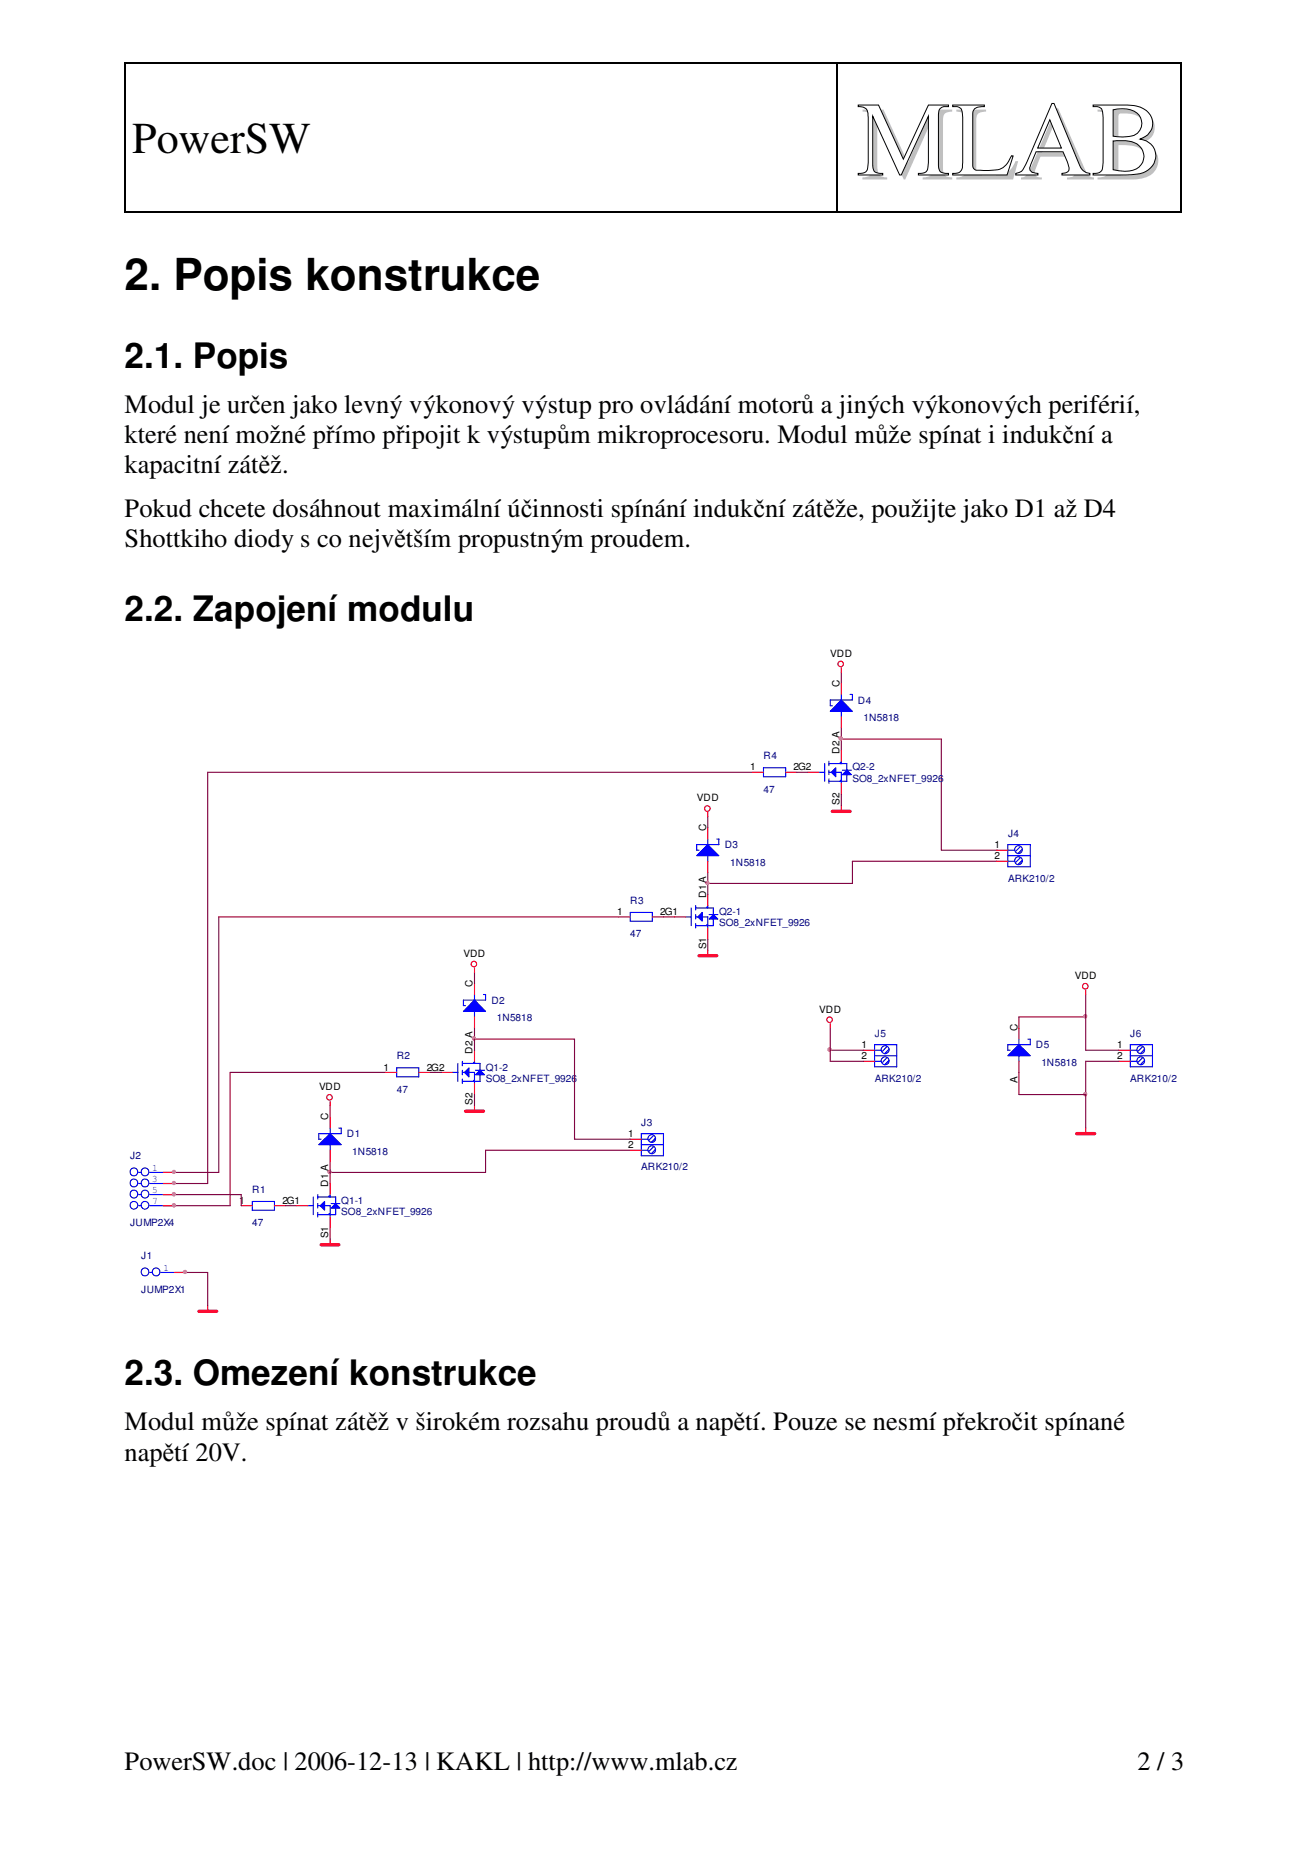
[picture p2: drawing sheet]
<svg xmlns="http://www.w3.org/2000/svg" width="210mm" height="297mm" viewBox="0 0 210 297" stroke-linecap="round" stroke-linejoin="round" font-family="sans-serif">
<path d="M137.7 16.8h3.2l4 8.7 4-8.7h3.2v.3a1.35 1.35 0 0 0-1.4 .4l-.2 .9 .1 8.6a.97 .97 0 0 0 1.1 .8h.4v.3h-4.8v-.3a1.17 1.17 0 0 0 1.6-1.3v-7.9l-4.3 9.5h-.3l-4.3-9.5v8.4a.97 .97 0 0 0 1.2 .8h.4v.3h-3.9v-.3a1.17 1.17 0 0 0 1.5-1.3v-8a1.21 1.21 0 0 0-1.5-1.4z" fill="none" stroke="#000" stroke-width=".16"/>
<path d="M152.8 16.8h5.1v.3h-.8a1.02 1.02 0 0 0-1.1 1.1v8.4l.2 .4 .3 .3a12.7 12.7 0 0 0 3.9-.2 3.7 3.7 0 0 0 1.9-2.1h.2l-1 3.1h-8.7v-.3a1.2 1.2 0 0 0 1.6-1.3v-8.2a1 1 0 0 0-.9-1.2h-.7z" fill-rule="evenodd" fill="#fff"/>
<path d="M152.8 16.8h5.1v.3h-.8a1.02 1.02 0 0 0-1.1 1.1v8.4l.2 .4 .3 .3a12.7 12.7 0 0 0 3.9-.2 3.7 3.7 0 0 0 1.9-2.1h.2l-1 3.1h-8.7v-.3a1.2 1.2 0 0 0 1.6-1.3v-8.2a1 1 0 0 0-.9-1.2h-.7z" fill="none" stroke="#000" stroke-width=".16"/>
<path d="M168.7 16.6h.4l3.8 9.3a2.25 2.25 0 0 0 1.9 1.9v.3h-4.5v-.3l.6-.1a.72 .72 0 0 0 .5-1.1l-.9-2.3h-4.3l-.9 2.4a.66 .66 0 0 0 .5 1l.7 .1v.3h-3.6v-.3l.6-.2a1.12 1.12 0 0 0 .8-.8zM168.4 19.2l-1.9 4.5h3.8z" fill-rule="evenodd" fill="#fff"/>
<path d="M168.4 19.2l1.9 4.5h-3.8zM168.7 16.6h.4l3.8 9.3a2.25 2.25 0 0 0 1.9 1.9v.3h-4.5v-.3l.6-.1a.72 .72 0 0 0 .5-1.1l-.9-2.3h-4.3l-.9 2.4a.66 .66 0 0 0 .5 1l.7 .1v.3h-3.6v-.3l.6-.2a1.12 1.12 0 0 0 .8-.8z" fill="none" stroke="#000" stroke-width=".16"/>
<path d="M175.3 16.8h5.5a4 4 0 0 1 3.9 2.1 2.6 2.6 0 0 1-1.8 3.4 2.74 2.74 0 0 1 2.5 2.5 2.74 2.74 0 0 1-2 2.9l-.5 .2-2.3 .2h-5.3v-.3a1.2 1.2 0 0 0 1.6-1.3v-8.2a.99 .99 0 0 0-.9-1.2h-.7zM178.6 17.6v4.2l2.1 .1a2.19 2.19 0 0 0 2.4-1.8 2.19 2.19 0 0 0-1.7-2.5 5.8 5.8 0 0 0-2.8 0zM178.6 22.6v4.6a4.6 4.6 0 0 0 4.1-.4 2.4 2.4 0 0 0 .6-2.6 2.4 2.4 0 0 0-2.2-1.6z" fill-rule="evenodd" fill="#fff"/>
<path d="M175.3 16.8h5.5a4 4 0 0 1 3.9 2.1 2.6 2.6 0 0 1-1.8 3.4 2.74 2.74 0 0 1 2.5 2.5 2.74 2.74 0 0 1-2 2.9l-.5 .2-2.3 .2h-5.3v-.3a1.2 1.2 0 0 0 1.6-1.3v-8.2a.99 .99 0 0 0-.9-1.2h-.7zM178.6 17.6a4.3 4.3 0 0 1 4.1 .9 2.17 2.17 0 0 1 .2 2.4 2.17 2.17 0 0 1-2.2 1l-2.1-.1zM178.6 22.6h.2a6 6 0 0 1 3.6 .5 2.35 2.35 0 0 1 1 2.6 2.35 2.35 0 0 1-2.3 1.7l-.7 .1-1.8-.3z" fill="none" stroke="#000" stroke-width=".16"/>
<path d="M19.9 10h.2v.2h-.2zM134.2 10h.2v.2h-.2zM189.4 10h.2v.2h-.2zM19.9 33.9h.2v.2h-.2zM134.2 33.9h.2v.2h-.2zM189.4 33.9h.2v.2h-.2z" fill="#000"/>
<path d="M20 10.2v23.7M20.1 10.1h114.1M134.3 10.2v23.7M134.4 10.1h55M189.5 10.2v23.7M20.1 34h114.1M134.4 34h55" fill="none" stroke="#000" stroke-width=".17"/>
<g fill="none" stroke="#00f" stroke-width=".18">
<path d="M101.1 146.3h3.5v1.4h-3.5zM22.3 188h.3M22.3 189.8h.3M22.3 191.6h.3M22.3 193.4h.3M24 188h2.2M24 189.8h2.2M24 191.6h2.2M24 193.4h2.2M40.5 192.7h3.5v1.4h-3.5z"/>
<circle cx="21.5" cy="188" r=".63"/>
<circle cx="21.5" cy="191.5" r=".63"/>
<circle cx="21.5" cy="189.7" r=".63"/>
<circle cx="21.5" cy="193.3" r=".62"/>
<circle cx="23.3" cy="188" r=".63"/>
<circle cx="23.3" cy="191.5" r=".63"/>
<circle cx="23.3" cy="189.7" r=".63"/>
<circle cx="23.3" cy="193.3" r=".62"/>
</g>
<path d="M99.3 147.1h1.8M104.6 147.1h1.8M26.2 193.4h1.8M26.2 188h1.8M26.2 189.8h1.8M26.2 191.6h1.8M38.7 193.4h1.8M44 193.4h1.8" fill="none" stroke="#f00" stroke-width=".18"/>
<path d="M33.3 123.9h87.4M38.7 191.6v1.8M53 188h24.9" fill="none" stroke="#800040" stroke-width=".18"/>
<circle cx="52.9" cy="188" r=".26" fill="#f0f"/>
<circle cx="52.9" cy="188" r=".26" fill="none" stroke="#f0f" stroke-width=".18"/>
<g fill="none" stroke="#00f" stroke-width=".18">
<path d="M76.1 159.5v.9M77.9 159.5v.9h-3.6v.9M24 204.1h.4M25.8 204.1h2.2"/>
<circle cx="23.3" cy="204" r=".63"/>
<circle cx="25" cy="204" r=".62"/>
</g>
<path d="M28 204.1h1.8" fill="none" stroke="#f00" stroke-width=".18"/>
<path d="M76.1 160.4l1.8 1.8h-3.6z" fill="#00f"/>
<g fill="none" stroke="#00f" stroke-width=".18">
<path d="M77.6 159.5h.3M74.3 161.3h.4M76.1 160.4l1.8 1.8h-3.6zM76.1 162.2v.9M140.3 168.4h1.1M140.3 170.2h1.1M140.3 167.6h3.5v3.5h-3.5zM140.3 169.3h3.5M142.2 167.9l-.6 .7M142.2 169.7l-.6 .7M142.6 168.3l-.7 .7M142.6 170.1l-.7 .7"/>
<circle cx="142" cy="168.4" r=".63"/>
<circle cx="142" cy="170.1" r=".63"/>
</g>
<path d="M76.1 157.7v1.8M76.1 163.1v1.8M138.5 168.4h1.8M138.5 170.2h1.8" fill="none" stroke="#f00" stroke-width=".18"/>
<path d="M163.4 163.1h10.8" fill="none" stroke="#800040" stroke-width=".18"/>
<circle cx="174.1" cy="163" r=".27" fill="#f0f"/>
<circle cx="174.1" cy="163" r=".27" fill="none" stroke="#f0f" stroke-width=".18"/>
<path d="M106.4 147.1h1.8M29.8 204.1h3.5" fill="none" stroke="#800040" stroke-width=".18"/>
<circle cx="29.7" cy="204" r=".25" fill="#f0f"/>
<circle cx="29.7" cy="204" r=".25" fill="none" stroke="#f0f" stroke-width=".18"/>
<g fill="none" stroke="#f00" stroke-width=".18">
<path d="M113.5 130.3v.7"/>
<circle cx="113.5" cy="129.7" r=".45"/>
</g>
<path d="M133.2 168.4h5.3" fill="none" stroke="#800040" stroke-width=".18"/>
<circle cx="133.1" cy="168.3" r=".28" fill="#f0f"/>
<circle cx="133.1" cy="168.3" r=".28" fill="none" stroke="#f0f" stroke-width=".18"/>
<path d="M179.5 168.4h1.8M179.5 170.2h1.8M174.2 180.9v.9" fill="none" stroke="#f00" stroke-width=".18"/>
<path d="M172.7 181.8h2.9" fill="none" stroke="#f00" stroke-width=".53"/>
<g fill="none" stroke="#00f" stroke-width=".18">
<path d="M181.3 168.4h1.1M181.3 170.2h1.1M181.3 167.6h3.6v3.5h-3.6zM181.3 169.3h3.6M183.3 167.9l-.8 .7M183.3 169.7l-.8 .7M183.6 168.3l-.7 .7M183.6 170.1l-.7 .7"/>
<circle cx="183" cy="168.4" r=".62"/>
<circle cx="183" cy="170.1" r=".62"/>
</g>
<path d="M33.3 123.9v65.9" fill="none" stroke="#800040" stroke-width=".18"/>
<path d="M112.6 146.3v1.4l-.7-.6z" fill="#00f"/>
<path d="M110 147.1h.9M110.9 145.6v2.9M111.6 145.6h2.8M111.6 148.5h2.8M111.6 147.1h.3M111.6 145.2v.8M111.6 146.7v.7M111.6 148.1v.7M111.9 147.1l.7-.8v1.4zM112.6 147.1h.9v1.7M113.5 145.2v.4" fill="none" stroke="#00f" stroke-width=".18"/>
<path d="M114.4 146.7l.7 .7h-1.4z" fill="#00f"/>
<path d="M113.8 146.7h1.3M114.4 146.7l.7 .7h-1.3zM114.4 145.6v2.9" fill="none" stroke="#00f" stroke-width=".18"/>
<circle cx="113.5" cy="145.5" r=".08" fill="#00f"/>
<circle cx="113.5" cy="145.5" r=".08" fill="none" stroke="#00f" stroke-width=".18"/>
<circle cx="113.5" cy="148.4" r=".08" fill="#00f"/>
<circle cx="113.5" cy="148.4" r=".08" fill="none" stroke="#00f" stroke-width=".18"/>
<path d="M108.2 147.1h1.8M113.5 143.5v1.7M113.5 148.8v1.8" fill="none" stroke="#f00" stroke-width=".18"/>
<path d="M135 118.5v1.8M28 188h7.1M77.9 184.5v3.5" fill="none" stroke="#800040" stroke-width=".18"/>
<circle cx="27.9" cy="188" r=".26" fill="#f0f"/>
<circle cx="27.9" cy="188" r=".26" fill="none" stroke="#f0f" stroke-width=".18"/>
<path d="M135 107.8v1.8M53 177.3v1.9M133.2 168.4v1.8h5.3" fill="none" stroke="#800040" stroke-width=".18"/>
<path d="M53 198.8v.8" fill="none" stroke="#f00" stroke-width=".18"/>
<path d="M51.5 199.6h2.9" fill="none" stroke="#f00" stroke-width=".53"/>
<path d="M135 111.4v.9M136.7 111.4v.9h-3.5v.9" fill="none" stroke="#00f" stroke-width=".18"/>
<path d="M135 112.3l1.7 1.8h-3.5z" fill="#00f"/>
<path d="M133.2 113.2h.3M135 112.3l1.7 1.8h-3.5zM135 114.1v.9M136.4 111.4h.3" fill="none" stroke="#00f" stroke-width=".18"/>
<path d="M135 109.6v1.8M135 115v1.8" fill="none" stroke="#f00" stroke-width=".18"/>
<path d="M135 118.5h16M35.1 147.1h64.2M28 193.4h8.9M77.9 184.5h23.2" fill="none" stroke="#800040" stroke-width=".18"/>
<circle cx="27.9" cy="193.3" r=".27" fill="#f0f"/>
<circle cx="27.9" cy="193.3" r=".27" fill="none" stroke="#f0f" stroke-width=".18"/>
<path d="M113.5 131v1.8M113.5 141.7v1.8M163.4 163.1v1.8M28 189.8h5.3M53 186.3v1.7" fill="none" stroke="#800040" stroke-width=".18"/>
<path d="M135 129.2v.9" fill="none" stroke="#f00" stroke-width=".18"/>
<path d="M133.5 130.1h2.9" fill="none" stroke="#f00" stroke-width=".53"/>
<circle cx="27.9" cy="189.7" r=".26" fill="#f0f"/>
<circle cx="27.9" cy="189.7" r=".26" fill="none" stroke="#f0f" stroke-width=".18"/>
<path d="M174.2 170.2v5.4" fill="none" stroke="#800040" stroke-width=".18"/>
<circle cx="174.1" cy="175.5" r=".27" fill="#f0f"/>
<circle cx="174.1" cy="175.5" r=".27" fill="none" stroke="#f0f" stroke-width=".18"/>
<path d="M122.5 123.1h3.5v1.5h-3.5z" fill="none" stroke="#00f" stroke-width=".18"/>
<path d="M120.7 123.9h1.8M126 123.9h1.8M76.1 177.3v.9" fill="none" stroke="#f00" stroke-width=".18"/>
<path d="M135 116.8v1.7M35.1 147.1v40.9M76.1 164.9v1.8" fill="none" stroke="#800040" stroke-width=".18"/>
<path d="M74.7 178.2h2.9" fill="none" stroke="#f00" stroke-width=".53"/>
<circle cx="134.9" cy="118.4" r=".28" fill="#f0f"/>
<circle cx="134.9" cy="118.4" r=".28" fill="none" stroke="#f0f" stroke-width=".18"/>
<path d="M151 118.5v17.9M76.1 156v1.7M174.2 159.5v3.6M36.9 172v21.4M53 197v1.8" fill="none" stroke="#800040" stroke-width=".18"/>
<g fill="none" stroke="#f00" stroke-width=".18">
<path d="M135 107.1v.7M174.2 158.8v.7M53 176.7v.6"/>
<circle cx="134.9" cy="106.5" r=".44"/>
<circle cx="174.1" cy="158.2" r=".45"/>
<circle cx="52.9" cy="176" r=".44"/>
</g>
<path d="M74.5 172l.7-.7v1.4z" fill="#00f"/>
<path d="M72.6 172h.8M73.4 170.6v2.8M74.2 170.6h2.8M74.2 173.4h2.8M74.2 172h.3M74.2 170.2v.7M74.2 171.7v.7M74.2 173.1v.7M74.5 172l.7-.7v1.4zM75.2 172h.9v1.8M76.1 170.2v.4" fill="none" stroke="#00f" stroke-width=".18"/>
<path d="M77 171.7l.7 .7h-1.4z" fill="#00f"/>
<path d="M76.3 171.7h1.4M77 171.7l.7 .7h-1.4zM77 170.6v2.8" fill="none" stroke="#00f" stroke-width=".18"/>
<circle cx="76" cy="170.5" r=".08" fill="#00f"/>
<circle cx="76" cy="170.5" r=".08" fill="none" stroke="#00f" stroke-width=".18"/>
<circle cx="76" cy="173.4" r=".08" fill="#00f"/>
<circle cx="76" cy="173.4" r=".08" fill="none" stroke="#00f" stroke-width=".18"/>
<path d="M70.8 172h1.8M76.1 168.4v1.8M76.1 173.8v1.8" fill="none" stroke="#f00" stroke-width=".18"/>
<path d="M113.5 139.9v1.8h23.2M174.2 175.6v5.3" fill="none" stroke="#800040" stroke-width=".18"/>
<circle cx="113.5" cy="141.6" r=".27" fill="#f0f"/>
<circle cx="113.5" cy="141.6" r=".27" fill="none" stroke="#f0f" stroke-width=".18"/>
<path d="M53 180.9v.9M54.7 180.9v.9h-3.6v.9" fill="none" stroke="#00f" stroke-width=".18"/>
<path d="M51.1 183.6l1.9-1.8 1.7 1.8z" fill="#00f"/>
<path d="M51.1 183.6l1.9-1.8 1.7 1.8zM51.1 182.7h.4M53 183.6v.9M54.4 180.9h.3" fill="none" stroke="#00f" stroke-width=".18"/>
<path d="M53 179.2v1.7M53 184.5v1.8" fill="none" stroke="#f00" stroke-width=".18"/>
<path d="M36.9 172h24.9M76.1 166.7h16.1" fill="none" stroke="#800040" stroke-width=".18"/>
<circle cx="76" cy="166.6" r=".27" fill="#f0f"/>
<circle cx="76" cy="166.6" r=".27" fill="none" stroke="#f0f" stroke-width=".18"/>
<path d="M151 136.4h8.9M174.2 168.4h5.3M45.8 193.4h1.8" fill="none" stroke="#800040" stroke-width=".18"/>
<path d="M133.3 123.9l.8-.8v1.5z" fill="#00f"/>
<path d="M131.4 123.9h.9M132.3 122.5v2.8M133 122.5h2.8M133 125.3h2.8M133 123.9h.4M133 122.1v.7M133 123.5v.7M133 124.9v.7M133.4 123.9l.7-.8v1.5zM134.1 123.9h.9v1.7M135 122.1v.4" fill="none" stroke="#00f" stroke-width=".18"/>
<path d="M135.1 124.2l.7-.7 .8 .7z" fill="#00f"/>
<path d="M135.1 123.5h1.5M135.8 123.5l.8 .7h-1.5zM135.8 122.5v2.8" fill="none" stroke="#00f" stroke-width=".18"/>
<path d="M134.8 122.3h.1v.1h-.1z" fill-rule="evenodd" fill="#00f"/>
<path d="M134.8 122.3h.1v.1h-.1z" fill="none" stroke="#00f" stroke-width=".18"/>
<path d="M134.8 125.2h.1v.1h-.1z" fill-rule="evenodd" fill="#00f"/>
<path d="M134.8 125.2h.1v.1h-.1zM163.4 166.7v.9M165.3 166.7v.9h-3.6v.8" fill="none" stroke="#00f" stroke-width=".18"/>
<path d="M129.6 123.9h1.8M135 120.3v1.8M135 125.6v1.8" fill="none" stroke="#f00" stroke-width=".18"/>
<path d="M161.7 169.3l1.7-1.7 1.9 1.7z" fill="#00f"/>
<path d="M113.5 134.6v.9M115.3 134.6v.9h-3.5v.9M63.6 171.3h3.6v1.4h-3.6zM161.7 169.3l1.7-1.7 1.9 1.7zM161.7 168.4h.4M163.4 169.3v.9M164.9 166.7h.4" fill="none" stroke="#00f" stroke-width=".18"/>
<path d="M61.8 172h1.8M67.2 172h1.8M163.4 164.9v1.8M163.4 170.2v1.8" fill="none" stroke="#f00" stroke-width=".18"/>
<path d="M135 127.4v1.8M136.7 138.1v3.6M76.1 175.6v1.7M163.4 175.6h10.8" fill="none" stroke="#800040" stroke-width=".18"/>
<path d="M111.8 137.2l1.7-1.7 1.8 1.7z" fill="#00f"/>
<path d="M111.8 137.2l1.7-1.7 1.8 1.7zM111.8 136.4h.3M113.5 137.2v.9M115 134.6h.3" fill="none" stroke="#00f" stroke-width=".18"/>
<path d="M113.5 132.8v1.8M113.5 138.1v1.8" fill="none" stroke="#f00" stroke-width=".18"/>
<path d="M92.2 166.7v16M53 188v1.8" fill="none" stroke="#800040" stroke-width=".18"/>
<path d="M51.4 193.4l.7-.7v1.4z" fill="#00f"/>
<path d="M49.4 193.4h.8M50.2 192v2.8M51 192h2.8M51 194.8h2.8M51 193.4h.4M51 191.6v.7M51 193v.8M51 194.5v.7M51.4 193.4l.7-.7v1.4zM52.1 193.4h.9v1.8M53 191.6v.4" fill="none" stroke="#00f" stroke-width=".18"/>
<path d="M53.1 193.8l.7-.8 .7 .8z" fill="#00f"/>
<path d="M53.1 193h1.4M53.8 193l.7 .8h-1.4zM53.8 192v2.8" fill="none" stroke="#00f" stroke-width=".18"/>
<path d="M52.8 191.8h.1v.2h-.1z" fill-rule="evenodd" fill="#00f"/>
<path d="M52.8 191.8h.1v.2h-.1z" fill="none" stroke="#00f" stroke-width=".18"/>
<path d="M52.8 194.7h.1v.1h-.1z" fill-rule="evenodd" fill="#00f"/>
<g fill="none" stroke="#00f" stroke-width=".18">
<path d="M161.7 136.4h1.1M161.7 138.1h1.1M161.7 135.5h3.6v3.5h-3.6zM161.7 137.2h3.6M163.7 135.8l-.8 .7M163.7 137.6l-.8 .7M164 136.2l-.7 .7M164 138l-.7 .7M52.8 194.7h.1v.1h-.1zM102.9 182.7h1M102.9 184.5h1M102.9 181.8h3.5v3.6h-3.5z"/>
<path d="M102.9 183.6h3.5M104.8 182.2l-.7 .7M104.8 183.9l-.7 .8M105.2 182.5l-.7 .7M105.2 184.3l-.7 .7"/>
<circle cx="163.4" cy="138" r=".63"/>
<circle cx="163.4" cy="136.3" r=".63"/>
<circle cx="104.5" cy="184.4" r=".62"/>
<circle cx="104.5" cy="182.6" r=".61"/>
</g>
<g fill="none" stroke="#f00" stroke-width=".18">
<path d="M159.9 136.4h1.8M159.9 138.1h1.8M113.5 152.4v.9M133.2 164.2v.7M47.6 193.4h1.8M53 189.8v1.8M53 195.2v1.8M101.1 182.7h1.8M101.1 184.5h1.8M33.3 209.4v.9"/>
<circle cx="133.1" cy="163.5" r=".44"/>
</g>
<path d="M127.8 123.9h1.8M136.7 138.1h23.2M113.5 150.6v1.8M69 172h1.8M76.1 166.7v1.7M163.4 172v3.6M174.2 170.2h5.3M28 191.6h10.7" fill="none" stroke="#800040" stroke-width=".18"/>
<path d="M112.1 153.3h2.9M31.9 210.3h2.9" fill="none" stroke="#f00" stroke-width=".53"/>
<circle cx="27.9" cy="191.5" r=".27" fill="#f0f"/>
<circle cx="27.9" cy="191.5" r=".27" fill="none" stroke="#f0f" stroke-width=".18"/>
<path d="M133.2 164.9v3.5M174.2 163.1v5.3M92.2 182.7h8.9M33.3 204.1v5.3" fill="none" stroke="#800040" stroke-width=".18"/>
<g fill="none" stroke="#f00" stroke-width=".18">
<path d="M76.1 155.2v.8"/>
<circle cx="76" cy="154.6" r=".44"/>
</g>
<text font-size="16.9" fill="#c0c0c0" x="138.1" y="28.8">MLAB</text>
<g font-size="7.1">
<text x="21.2" y="24.5">PowerSW</text>
<text x="20" y="46.6">2. Popis konstrukce</text>
</g>
<g font-size="5.6">
<text x="20" y="59">2.1. Popis</text>
<text x="20" y="99.7">2.2. Zapojení modulu</text>
<text x="20" y="222.2">2.3. Omezení konstrukce</text>
</g>
<g font-size="4.2">
<text x="20" y="66.2">Modul je určen jako levný výkonový výstup pro ovládání motorů a jiných výkonových periférií,</text>
<text x="20" y="71">které není možné přímo připojit k výstupům mikroprocesoru. Modul může spínat i indukční a</text>
<text x="20" y="75.9">kapacitní zátěž.</text>
<text x="20" y="82.9">Pokud chcete dosáhnout maximální účinnosti spínání indukční zátěže, použijte jako D1 až D4</text>
<text x="20" y="87.8">Shottkiho diody s co největším propustným proudem.</text>
<text x="20" y="229.4">Modul může spínat zátěž v širokém rozsahu proudů a napětí. Pouze se nesmí překročit spínané</text>
<text x="20" y="234.3">napětí 20V.</text>
<text x="20" y="283.8">PowerSW.doc | 2006-12-13 | KAKL | http://www.mlab.cz</text>
<text x="182.5" y="283.8">2 / 3</text>
</g>
<g font-size="1.6">
<text x="133.2" y="105.4">VDD</text>
<text x="134.7" y="110.2" transform="rotate(-90 134.7 110.2)">C</text>
<text x="120.4" y="123.6">1</text>
<text x="127.3" y="123.6">2G2</text>
<text x="134.7" y="120.9" transform="rotate(-90 134.7 120.9)">D2 A</text>
<text x="111.8" y="128.5">VDD</text>
<text x="134.7" y="129.1" transform="rotate(-90 134.7 129.1)">S2</text>
<text x="113.3" y="133.3" transform="rotate(-90 113.3 133.3)">C</text>
<text x="159.6" y="136">1</text>
<text x="159.6" y="137.8">2</text>
<text x="99" y="146.7">1</text>
<text x="105.9" y="146.7">2G1</text>
<text x="113.3" y="144.1" transform="rotate(-90 113.3 144.1)">D1 A</text>
<text x="74.3" y="153.5">VDD</text>
<text x="113.3" y="152.2" transform="rotate(-90 113.3 152.2)">S1</text>
<text x="75.8" y="158.3" transform="rotate(-90 75.8 158.3)">C</text>
<text x="172.4" y="157.1">VDD</text>
<text x="131.4" y="162.4">VDD</text>
<text x="163.2" y="165.4" transform="rotate(-90 163.2 165.4)">C</text>
<text x="61.5" y="171.7">1</text>
<text x="68.5" y="171.7">2G2</text>
<text x="75.8" y="169" transform="rotate(-90 75.8 169)">D2 A</text>
<text x="138.2" y="168.1">1</text>
<text x="138.2" y="169.9">2</text>
<text x="163.2" y="173.7" transform="rotate(-90 163.2 173.7)">A</text>
<text x="179.2" y="168.1">1</text>
<text x="179.2" y="169.9">2</text>
<text x="51.2" y="174.9">VDD</text>
<text x="52.7" y="179.7" transform="rotate(-90 52.7 179.7)">C</text>
<text x="75.8" y="177.2" transform="rotate(-90 75.8 177.2)">S2</text>
<text x="100.8" y="182.4">1</text>
<text x="100.8" y="184.1">2</text>
<text x="52.7" y="190.4" transform="rotate(-90 52.7 190.4)">D1 A</text>
<text x="38.4" y="193.1">1</text>
<text x="45.3" y="193.1">2G1</text>
<text x="52.7" y="198.6" transform="rotate(-90 52.7 198.6)">S1</text>
</g>
<g font-size="1.6" fill="#000080">
<text x="137.6" y="112.9">D4</text>
<text x="138.5" y="115.7">1N5818</text>
<text x="122.5" y="121.8">R4</text>
<text x="136.7" y="123.6">Q2-2</text>
<text x="136.7" y="125.3">SO8_2xNFET_9926</text>
<text x="122.5" y="127.1">47</text>
<text x="116.2" y="136">D3</text>
<text x="161.7" y="134.2">J4</text>
<text x="117.1" y="138.9">1N5818</text>
<text x="161.7" y="141.4">ARK210/2</text>
<text x="101.1" y="144.9">R3</text>
<text x="115.4" y="146.7">Q2-1</text>
<text x="115.4" y="148.5">SO8_2xNFET_9926</text>
<text x="101.1" y="150.3">47</text>
<text x="78.8" y="161">D2</text>
<text x="79.7" y="163.8">1N5818</text>
<text x="140.3" y="166.3">J5</text>
<text x="181.3" y="166.3">J6</text>
<text x="63.7" y="169.9">R2</text>
<text x="77.9" y="171.7">Q1-2</text>
<text x="77.9" y="173.5">SO8_2xNFET_9926</text>
<text x="140.3" y="173.5">ARK210/2</text>
<text x="166.2" y="168.1">D5</text>
<text x="167" y="171">1N5818</text>
<text x="181.3" y="173.5">ARK210/2</text>
<text x="63.7" y="175.3">47</text>
<text x="20.9" y="185.9">J2</text>
<text x="55.6" y="182.4">D1</text>
<text x="56.5" y="185.3">1N5818</text>
<text x="102.9" y="180.6">J3</text>
<text x="40.5" y="191.3">R1</text>
<text x="102.9" y="187.7">ARK210/2</text>
<text x="20.9" y="196.6">JUMP2X4</text>
<text x="40.5" y="196.6">47</text>
<text x="54.7" y="193.1">Q1-1</text>
<text x="54.7" y="194.9">SO8_2xNFET_9926</text>
<text x="22.6" y="202">J1</text>
<text x="22.6" y="207.3">JUMP2X1</text>
</g>
<g font-size="1.6" fill="#00f">
<text x="24.4" y="187.7">1</text>
<text x="24.4" y="189.5">3</text>
<text x="24.4" y="191.3">5</text>
<text x="24.4" y="193.1">7</text>
<text x="26.2" y="203.8">1</text>
</g>
</svg>
